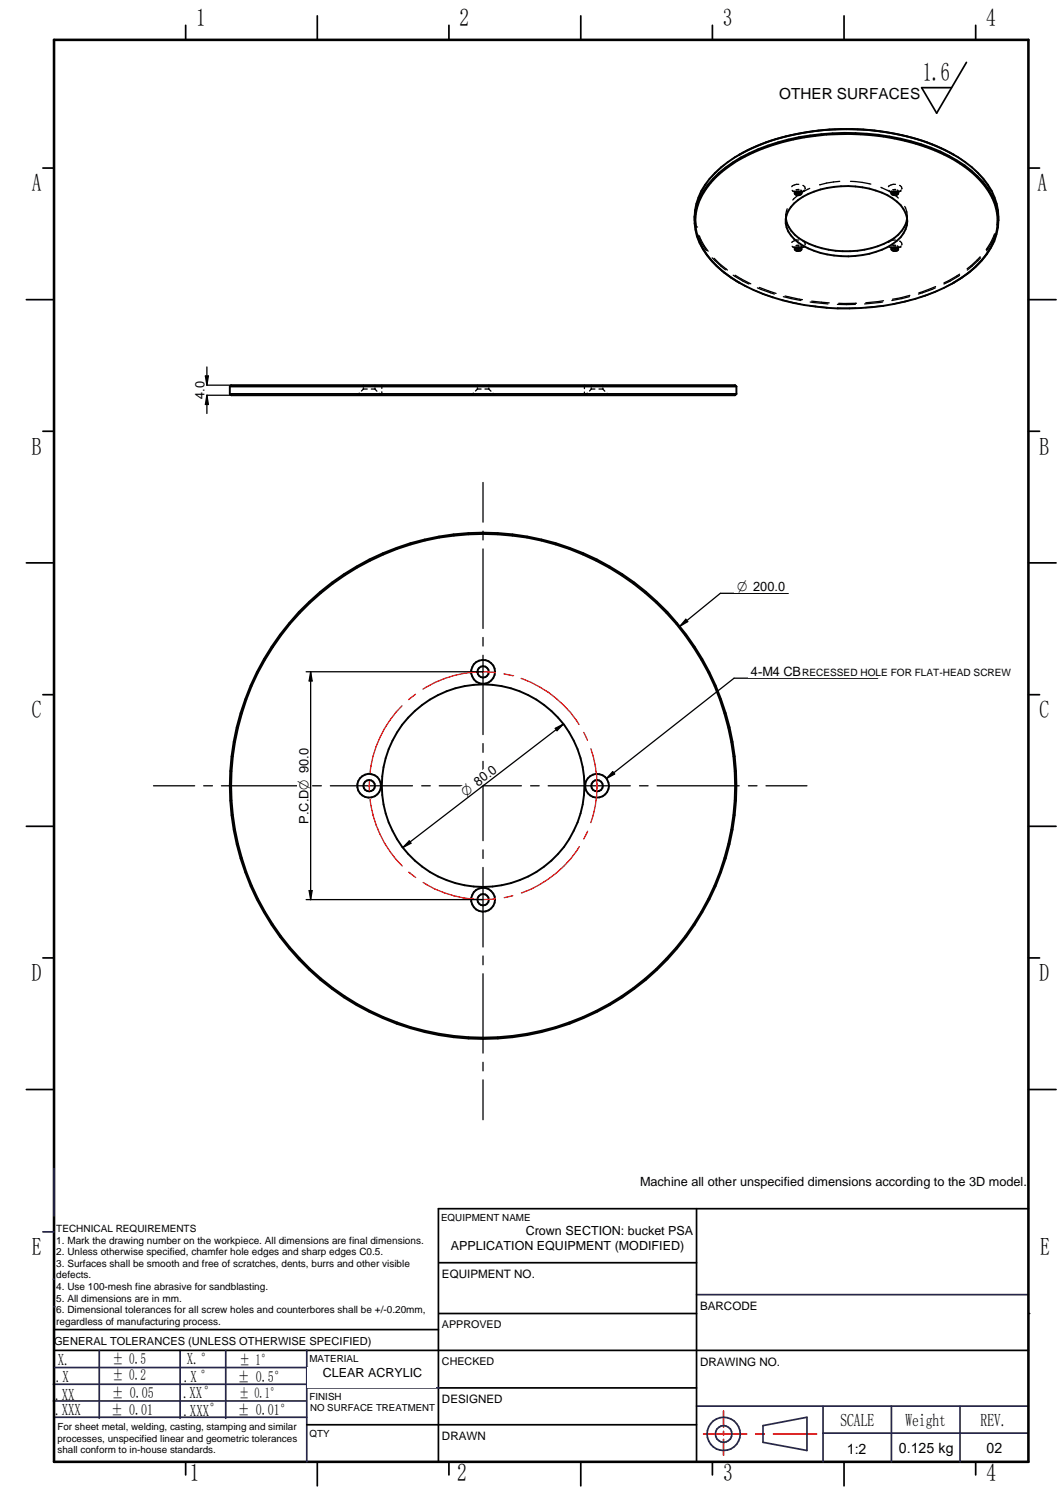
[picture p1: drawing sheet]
<svg xmlns="http://www.w3.org/2000/svg" width="210mm" height="297mm" viewBox="0 0 210 297" stroke-linecap="round" stroke-linejoin="round" font-family="sans-serif">
<g fill="none" stroke="#26264c" stroke-width=".34">
<path d="M8.5 243.3h2.2M10.5 252.6h.2M137.5 255.7h65.6M10.5 276.7h50M10.5 273.4h50M10.8 279.9h49.8M10.8 270.1h50M35.6 266.7v13.4M60.6 266.7v22M60.7 274.1h26M137.5 277.7h65.6M162.5 277.7v11"/>
<path d="M176 277.7v11M189.6 277.7v11M150.7 281.6l8.6-1.7v6.6l-8.6-1.6zM162.5 283h40.5"/>
</g>
<g fill="none" stroke="#000" stroke-width=".34">
<path d="M36.7 5v2.9M88.6 5v2.9M140.7 5v2.9M192.7 5v2.9M8.5 33.2h2.2M203.1 33.2h2.2M5.2 59.2h5.5M203.1 59.2h5.4M8.5 85.2h2.2M203.1 85.2h2.2M5.2 111.2h5.5M203.1 111.2h5.4"/>
<path d="M8.5 137.2h2.2M203.1 137.2h2.2M5.2 163.2h5.5M203.1 163.2h5.4M8.5 189.2h2.2M203.1 189.2h2.2M5.2 215.2h5.5M203.1 215.2h5.4M86.6 238.7v50M10.7 266.7h192.4M10.7 262.6h75.9M86.7 274.1h50.8"/>
<path d="M36.7 288.7v2.6M62.7 288.7v4.8M88.6 288.7v2.6M114.7 288.7v4.8M140.7 288.7v2.6M166.7 288.7v4.8M192.7 288.7v2.6"/>
</g>
<path d="M10.7 7.9h192.4v280.8h-192.4z" fill="none" stroke="#000" stroke-width=".51"/>
<path d="M142.9 278.7v3.2M138.9 283.2h8.5M142.9 282.7v.7M142.9 284.3v3.1M149.2 283.2h1.7M152.7 283.2h8.5" fill="none" stroke="#f00" stroke-width=".34"/>
<circle cx="10.6" cy="258.1" r=".17" fill="#26264c"/>
<g fill="none" stroke="#26264c" stroke-width=".34">
<path d="M10.7 230.8v9.4M19.6 266.7v13.4M44.6 266.7v13.4M60.5 266.7h.1"/>
<circle cx="142.9" cy="283.2" r="3.3"/>
<circle cx="142.9" cy="283.2" r="1.63"/>
</g>
<path d="M190.8 12.3l-5.8 10.1-3-5.1h5.9M86.6 238.7h116.5M86.7 259.4h50.8M86.7 249.4h50.8M86.6 281.4h50.9" fill="none" stroke="#000" stroke-width=".34"/>
<circle cx="203.1" cy="259.4" r=".17" fill="#000"/>
<g fill="#fff">
<path d="M137.9 271.4h64.4v6.1h-64.4z"/>
<path d="M189.9 283.9h13v4h-13z"/>
<path d="M86.9 254.9h50.2v4h-50.2z"/>
<path d="M60.7 270h25.3v4h-25.3z"/>
<path d="M87 244.3h50v4h-50z"/>
<path d="M60.8 277.1h25.2v4h-25.2z"/>
<path d="M176.4 284.1h13v4h-13z"/>
<path d="M162.7 284.1h13v4h-13z"/>
<path d="M137.9 260.4h64.5v6h-64.5z"/>
</g>
<path d="M62.7 3.1v4.8M114.7 3.1v4.8M166.7 3.1v4.8M137.5 238.7v50M60.6 281.4h26" fill="none" stroke="#000" stroke-width=".34"/>
<path d="M101.6 283.2h25.3v4h-25.3z" fill="#fff"/>
<g fill="none" stroke="#000" stroke-width=".38">
<path d="M145.9 30.6a45.7 45.7 0 0 1 26.8-4.8 40.8 40.8 0 0 1 15.7 4.8M156.9 38.1a.84 .84 0 0 1 1.4 .1 .75 .75 0 0 1-.7 .4 .75 .75 0 0 1-.7-.5zM157 38a.94 .94 0 0 0 1.2 0M158.2 37.9h-1.1M176 38.1a.84 .84 0 0 1 1.4 .1 .75 .75 0 0 1-.7 .4 .75 .75 0 0 1-.7-.5zM176.1 38a.94 .94 0 0 0 1.2 0M177.2 37.9h-1.1M137.2 42.8a12.8 12.8 0 0 1 5.2-9.7 35.8 35.8 0 0 1 18.1-7.1 47.7 47.7 0 0 1 25.3 3.3 20.7 20.7 0 0 1 10 8.4 11.5 11.5 0 0 1 1.3 5.9M156.8 40.2a16.1 16.1 0 0 1 12.1-3.4 13.8 13.8 0 0 1 8.9 3.7 4.6 4.6 0 0 1-.7 7 16.7 16.7 0 0 1-12.4 3 12.8 12.8 0 0 1-8.5-4 4.4 4.4 0 0 1 .6-6.3zM156.9 49.1a.84 .84 0 0 1 1.4 .1 .75 .75 0 0 1-.7 .4 .75 .75 0 0 1-.7-.5zM157 49a1.12 1.12 0 0 0 1.2 0M157.1 49h1.1"/>
<path d="M176 49.1a.84 .84 0 0 1 1.4 .1 .75 .75 0 0 1-.7 .4 .75 .75 0 0 1-.7-.5zM176.1 49a1.12 1.12 0 0 0 1.2 0M176.1 49h1.1M179.1 43.2a6.7 6.7 0 0 1-4.6 5 18.7 18.7 0 0 1-16.8-1.2 6.1 6.1 0 0 1-2.5-3.8M188.4 55.8l-.1 .1M197.1 43.6a12.9 12.9 0 0 0-5.2-9.9 36.1 36.1 0 0 0-18.5-7.1 46.9 46.9 0 0 0-27.1 4.5 18.1 18.1 0 0 0-8.6 9.1 11.2 11.2 0 0 0 2.9 11.4 21.6 21.6 0 0 0 5.5 4.3M197.1 43.6a13.4 13.4 0 0 1-5.7 10.2 38.7 38.7 0 0 1-21.4 7 43.9 43.9 0 0 1-24.5-5.3 17.9 17.9 0 0 1-7.5-7.9 10.8 10.8 0 0 1 2.3-11.5 26.3 26.3 0 0 1 12.3-7.4 48.2 48.2 0 0 1 33.8 1.8 19.6 19.6 0 0 1 9.6 8.7 11 11 0 0 1-2.5 12.6l-1.2 1.2-2.7 2M45.4 77.8h100M45.4 76.3h100M45.4 76.3v1.5M145.4 77.8l-.2 .3h-99.6l-.2-.3M145.4 76.3l-.2-.2h-99.6l-.2 .2"/>
<path d="M145.4 76.3v1.5"/>
<circle cx="95.4" cy="132.7" r="2.36"/>
<circle cx="95.4" cy="132.7" r="1.12"/>
<circle cx="72.9" cy="155.2" r="2.34"/>
<circle cx="72.9" cy="155.2" r="1.13"/>
<circle cx="95.4" cy="155.2" r="20"/>
<circle cx="95.4" cy="155.2" r="49.8"/>
<circle cx="95.4" cy="155.2" r="50"/>
<circle cx="117.9" cy="155.2" r="1.13"/>
<circle cx="117.9" cy="155.2" r="2.35"/>
<circle cx="95.4" cy="177.7" r="2.35"/>
<circle cx="95.4" cy="177.7" r="1.12"/>
</g>
<g fill="none" stroke="#000" stroke-width=".25">
<path d="M139.4 36.4l-1.1 1.9-.5 1.2M143 32.6l-2.5 2.4M146 30.5l-1.5 1M156.4 37.6l.7 .3M156.6 37.8h.2M156.9 37.8v.1M156.9 38.1v.1M156.9 37.8l.1 .2M157 38l.1 .1M157 37.7l-.1 .1M157.7 36.4a1.71 1.71 0 0 0-1.4 .5M157.8 37.4l-.6 .1"/>
<path d="M158.1 37.5l.2 .3M158.2 38l-.1 .1M158.2 37.9h.1M158.3 37.8v.1M158.3 38.1v.1M158.3 37.8h.1M158.3 37.9h-.1M158.5 36.6l.4 .3 .1 .4M158.6 37.8l-.2 .1M158.6 37.8h.1M158.8 37.5l-.2 .3M159.9 37.2a9.1 9.1 0 0 0-3.4 2.3"/>
<path d="M165.8 35.8l-2.6 .4-1.4 .3M167.9 35.8l2.4 .2 1.7 .4M173.9 37l.2 .1a9.5 9.5 0 0 1 3.3 2M175.5 37.6l.6 .3M175.7 37.8h.2M176 37.8v.1M176 38.1v.1M176 37.8l.2 .3M176.1 37.7l-.1 .1M176.8 36.4a1.71 1.71 0 0 0-1.4 .5M176.9 37.4l-.6 .1M177.2 37.5l.2 .3"/>
<path d="M177.3 38l-.1 .1M177.3 37.9h.1M177.4 37.8v.1M177.4 38.1v.1M177.4 37.8h.1M177.4 37.9h-.2M177.6 36.6l.4 .3 .1 .4M177.7 37.8l-.2 .1M177.7 37.8h.1M177.9 37.5l-.2 .3M188.3 30.5l2.1 1.4M192.5 33.6a13.9 13.9 0 0 1 3.2 4.1"/>
<path d="M137.2 42.8l.1 1.8M137.4 41.3l-.1 2.2 .2 1.3M137.5 44.8h.1M137.8 46.4a10.7 10.7 0 0 0 1.7 3.1M138.1 46.6l1 2 .7 1M140.6 50.9l2.7 2.4M141 51l2.6 2.3M144.8 54.4l3.1 1.7M145.2 54.4l3.1 1.6M145.9 55.8l1.7 .9M149.3 57.5l3.4 1.2M149.6 56.9l3.3 1.2"/>
<path d="M149.9 56.8l3.3 1.2M154.5 59.3l3.5 .8M154.7 58.6l3.5 .8M155 58.5l3.5 .7M155.2 42.7v.3M155.2 43.3v.4M155.4 41.2l-.2 1.2v.8M156.4 48.6l.7 .4M156.6 48.8l.2 .1M156.9 48.8v.1M156.9 49.1v.1M156.9 48.8l.1 .2"/>
<path d="M156.9 48.8h.1M157 49l.1 .1M157.7 47.4a1.71 1.71 0 0 0-1.4 .5M157.8 48.5h-.6M158.1 48.6l.2 .2M158.3 48.8l-.2 .3M158.3 49.1v.1M158.3 48.8h.1M158.3 48.9l-.1 .1M158.5 47.6l.4 .3 .1 .5M158.6 48.8l-.2 .1M158.6 48.8h.1"/>
<path d="M158.8 48.6l-.2 .2M160 59.6l3.5 .4M160.3 59.5l3.4 .3M165.6 59.9h3.5M174.3 59.6l-3.6 .4M174.5 59.4l-3.6 .4M175.5 48.6l.6 .4M175.7 48.8l.2 .1M176 48.8v.1M176 49.1v.1M176 48.8l.1 .2M176 48.8h.1"/>
<path d="M176.1 49l.1 .1M176.8 47.4a1.71 1.71 0 0 0-1.4 .5M176.9 48.5h-.6M177.2 48.6l.2 .2M177.3 48.9l-.1 .2M177.4 48.8v.1M177.4 49.1v.1M177.4 48.8h.1M177.4 48.9l-.2 .1M177.6 47.6l.4 .3 .1 .5M177.7 48.8l-.2 .1M177.7 48.8h.1"/>
<path d="M177.9 48.6l-.2 .2M178.6 40.8a4 4 0 0 1 .6 2.3M179.1 43.1v.1M179.2 43.4v.3M179.6 58.6l-3.5 .8M179.7 58.3l-3.5 .8M179.9 59.2l-3.6 .8M184.7 56.9l-3.3 1.2M184.7 56.6l-3.3 1.2M185.1 57.4l-3.4 1.3M188.4 55.8l-1.6 .8M189.5 54.1l-3.1 1.8"/>
<path d="M189.5 54.4l-3.1 1.7M193.5 50.7l-2.5 2.4M193.6 50.9l-2.6 2.4M196.4 46.2l-.7 1.6-1 1.5M196.5 46.4l-.7 1.5-1 1.6M196.6 40.1a9 9 0 0 1 .2 4.3M197.1 42.8l-.1 1.8M40 78.1h5.6M40 76.1h5.6M71 77.6l-.5 .5M71.8 76.8h.7M71.8 76.8l-.4 .4"/>
<path d="M71.8 76.1v.2M71.8 76.6v.2M73.3 76.8h.7M74 76.1v.2M74 76.6v.2M74 76.8l.4 .5M74.9 77.7l.3 .4M75.4 76.1v.6M75.4 77.4v.7M93.5 77.6l-.5 .5M94.3 76.8h.7M94.3 76.8l-.4 .4"/>
<path d="M94.3 76.1v.2M94.3 76.6v.2M95.8 76.8h.7M96.5 76.8l.4 .5M96.5 76.1v.2M96.5 76.6v.2M97.4 77.7l.3 .4M115.4 76.1v.7M115.4 77.4v.7M116 77.6l-.4 .5M116.8 76.8h.7M116.8 76.8l-.4 .4"/>
<path d="M116.8 76.1v.2M116.8 76.6v.2M118.3 76.8h.7M119 76.8l.4 .5M119 76.1v.2M119 76.6v.2M119.9 77.7l.4 .4M159.9 60.4l3.6 .3M165.4 60.8h3.6M168.9 60.1h-3.5M174.5 60.4l-3.6 .3"/>
</g>
<path d="M38.3 74.7h2.4v4.8h-2.4z" fill="#fff"/>
<path d="M40.6 74.3h.5l-.2 1.8zM40.9 78.1l.2 1.8h-.5zM40.9 72.5v3.6M40.9 78.1v3.6M142.2 117.2h13.5" fill="none" stroke="#000" stroke-width=".25"/>
<path d="M40.9 78.1l.2 1.8h-.5zM40.6 74.3h.5l-.2 1.8z" fill="#000"/>
<path d="M144.9 114.6h10.8v2.5h-10.8z" fill="#fff"/>
<g fill="none" stroke="#000" stroke-width=".25">
<path d="M95.4 95.3v7.8M95.4 104.9v1.7M95.4 108.4v15.7M142.2 117.2l-8 6.5M95.4 125.9v1.7M95.4 129.4v15.7M135.4 122.3l.4 .5-1.6 .9zM30.3 155.2h8.1M40.2 155.2h1.8M43.7 155.2h16.2M61.7 155.2h1.8M65.2 155.2h16.2"/>
<path d="M83.3 155.2h1.7M86.7 155.2h16.3M95.4 146.9v1.7M95.4 150.4v15.6M104.8 155.2h1.7M108.2 155.2h16.3M126.3 155.2h1.7M129.8 155.2h16.2M147.8 155.2h1.7M151.3 155.2h8M95.4 167.9v1.6M95.4 171.3v15.7"/>
<path d="M95.4 188.8v1.7M95.4 192.3v15.7M95.4 209.8v1.7M95.4 213.3v7.8"/>
</g>
<path d="M135.4 122.3l.4 .5-1.6 .9z" fill="#000"/>
<path d="M90.1 156l7.4-5.7 1.5 1.9-7.4 5.7z" fill-rule="evenodd" fill="#fff"/>
<path d="M144.9 133.9h28.4M109.6 143.8l1.7-.8-1.3 1.3zM111.3 143l-31.8 24.4M80.8 166.1l.4 .4-1.7 .9z" fill="none" stroke="#000" stroke-width=".25"/>
<path d="M109.6 143.8l1.7-.8-1.3 1.3zM80.8 166.1l.4 .4-1.7 .9z" fill="#000"/>
<path d="M147.7 131.4h25.6v2.4h-25.6z" fill="#fff"/>
<path d="M60.5 132.7h34.9M144.9 133.9l-25.1 19.9M121 152.4l.4 .5-1.6 .9zM60.5 177.7h34.9" fill="none" stroke="#000" stroke-width=".25"/>
<path d="M121 152.4l.4 .5-1.6 .9z" fill="#000"/>
<g fill="none" stroke="#f00" stroke-width=".25">
<path d="M79.4 139.4a22.3 22.3 0 0 0-6.3 13.2M82 137.1l-1.3 1.1M97.8 132.8a21.7 21.7 0 0 0-14.3 3.3M99.5 133.1l1.7 .3M101.2 133.4h.1M102.9 134a22.1 22.1 0 0 1 11.4 9.1M72.9 154.3v1.8M73.1 157.9a22.4 22.4 0 0 0 6.3 13.1M115.3 144.7l.7 1.5M116.7 147.9a22.3 22.3 0 0 1 0 14.6M80.7 172.3l1.4 1M83.6 174.3a22.3 22.3 0 0 0 14.2 3.2"/>
<path d="M101.3 176.9l-1.7 .4M114.4 167.2a22.2 22.2 0 0 1-11.4 9.2M116 164.2l-.7 1.5"/>
</g>
<path d="M58.8 147.1h2.4v16.2h-2.4z" fill="#fff"/>
<path d="M61.3 132.7l.3 1.8h-.6zM61.3 132.7v45M61 175.9h.6l-.3 1.8z" fill="none" stroke="#000" stroke-width=".25"/>
<path d="M61.3 132.7l.3 1.8h-.6zM61 175.9h.6l-.3 1.8z" fill="#000"/>
<text font-size="5.1" x="182.2" y="16">1.6</text>
<g font-size="4.9">
<text x="38.7" y="5.2">1</text>
<text x="90.8" y="5.2">2</text>
<text x="142.7" y="5.2">3</text>
<text x="194.7" y="5.2">4</text>
<text x="6.3" y="37.8">A</text>
<text x="204.9" y="37.8">A</text>
<text x="6.3" y="89.8">B</text>
<text x="205.2" y="89.8">B</text>
<text x="6.3" y="141.8">C</text>
<text x="205.2" y="141.8">C</text>
<text x="6.3" y="193.8">D</text>
<text x="205.2" y="193.8">D</text>
<text x="6.3" y="247.9">E</text>
<text x="205.4" y="247.9">E</text>
<text x="37.5" y="292.5">1</text>
<text x="90.3" y="292.5">2</text>
<text x="142.8" y="292.5">3</text>
<text x="194.8" y="292.5">4</text>
</g>
<g font-size="3.6">
<text x="165.9" y="281.6">SCALE</text>
<text x="178.8" y="281.6">Weight</text>
<text x="193.6" y="281.6">REV.</text>
</g>
<g font-size="3.3">
<text x="11.4" y="269.7">X.</text>
<text x="36.9" y="269.4">X.°</text>
<text x="11" y="272.9">.X</text>
<text x="36.3" y="273">.X °</text>
<text x="10.9" y="276.4">.XX</text>
<text x="10.9" y="279.5">.XXX</text>
<text x="36.2" y="276">.XX°</text>
<text x="36.2" y="279.7">.XXX°</text>
</g>
<g font-size="3">
<text x="153.9" y="19.6">OTHER SURFACES</text>
<text x="22.2" y="269.3">± 0.5</text>
<text x="47.3" y="269.5">± 1°</text>
<text x="22.2" y="272.5">± 0.2</text>
<text x="47" y="273">± 0.5°</text>
<text x="22" y="279.4">± 0.01</text>
<text x="22.1" y="276.2">± 0.05</text>
<text x="46.9" y="279.4">± 0.01°</text>
</g>
<text font-size="2.9" x="47.2" y="276.2">± 0.1°</text>
<g font-size="2.8">
<text x="145.6" y="116.8">O 200.0</text>
<text x="91.9" y="157.3" transform="rotate(-38 91.9 157.3)">O 80.0</text>
<text x="167.2" y="287.1">1:2</text>
<text x="177.5" y="287.1">0.125 kg</text>
<text x="194.8" y="286.9">02</text>
</g>
<g font-size="2.5">
<text x="40.4" y="78.8" transform="rotate(-90 40.4 78.8)">4.0</text>
<text x="148.3" y="133.5">4-M4 CB</text>
<text x="60.9" y="162.6" transform="rotate(-90 60.9 162.6)">P.C.DO 90.0</text>
<text x="126.4" y="234.2">Machine all other unspecified dimensions according to the 3D model.</text>
<text x="103.8" y="244">Crown SECTION: bucket PSA</text>
<text x="89" y="246.8">APPLICATION EQUIPMENT (MODIFIED)</text>
<text x="63.8" y="272">CLEAR ACRYLIC</text>
</g>
<g font-size="2.3">
<text x="87.3" y="252.4">EQUIPMENT NO.</text>
<text x="138.2" y="258.7">BARCODE</text>
<text x="138.2" y="269.7">DRAWING NO.</text>
<text x="87.3" y="277.1">DESIGNED</text>
<text x="87.3" y="284.4">DRAWN</text>
</g>
<text font-size="2.2" x="10.7" y="265.6">GENERAL TOLERANCES (UNLESS OTHERWISE SPECIFIED)</text>
<g font-size="2.1">
<text x="87.3" y="262.3">APPROVED</text>
<text x="87.3" y="269.5">CHECKED</text>
</g>
<g font-size="2">
<text x="158.4" y="133.5">RECESSED HOLE FOR FLAT-HEAD SCREW</text>
<text x="11.1" y="243.3">TECHNICAL REQUIREMENTS</text>
<text x="11.1" y="245.6">1. Mark the drawing number on the workpiece. All dimensions are final dimensions.</text>
<text x="11.1" y="247.9">2. Unless otherwise specified, chamfer hole edges and sharp edges C0.5.</text>
<text x="11.1" y="250.2">3. Surfaces shall be smooth and free of scratches, dents, burrs and other visible</text>
<text x="11.1" y="252.5">defects.</text>
<text x="11.1" y="254.8">4. Use 100-mesh fine abrasive for sandblasting.</text>
<text x="11.1" y="257.1">5. All dimensions are in mm.</text>
<text x="11.1" y="259.4">6. Dimensional tolerances for all screw holes and counterbores shall be +/-0.20mm,</text>
<text x="11.1" y="261.6">regardless of manufacturing process.</text>
</g>
<g font-size="1.9">
<text x="87.1" y="241.1">EQUIPMENT NAME</text>
<text x="61.1" y="269">MATERIAL</text>
<text x="61.1" y="276.4">FINISH</text>
<text x="61.2" y="278.8">NO SURFACE TREATMENT</text>
<text x="11.4" y="282.5">For sheet metal, welding, casting, stamping and similar</text>
<text x="11.4" y="284.7">processes, unspecified linear and geometric tolerances</text>
<text x="11.4" y="287">shall conform to in-house standards.</text>
<text x="61.1" y="283.7">QTY</text>
</g>
</svg>
